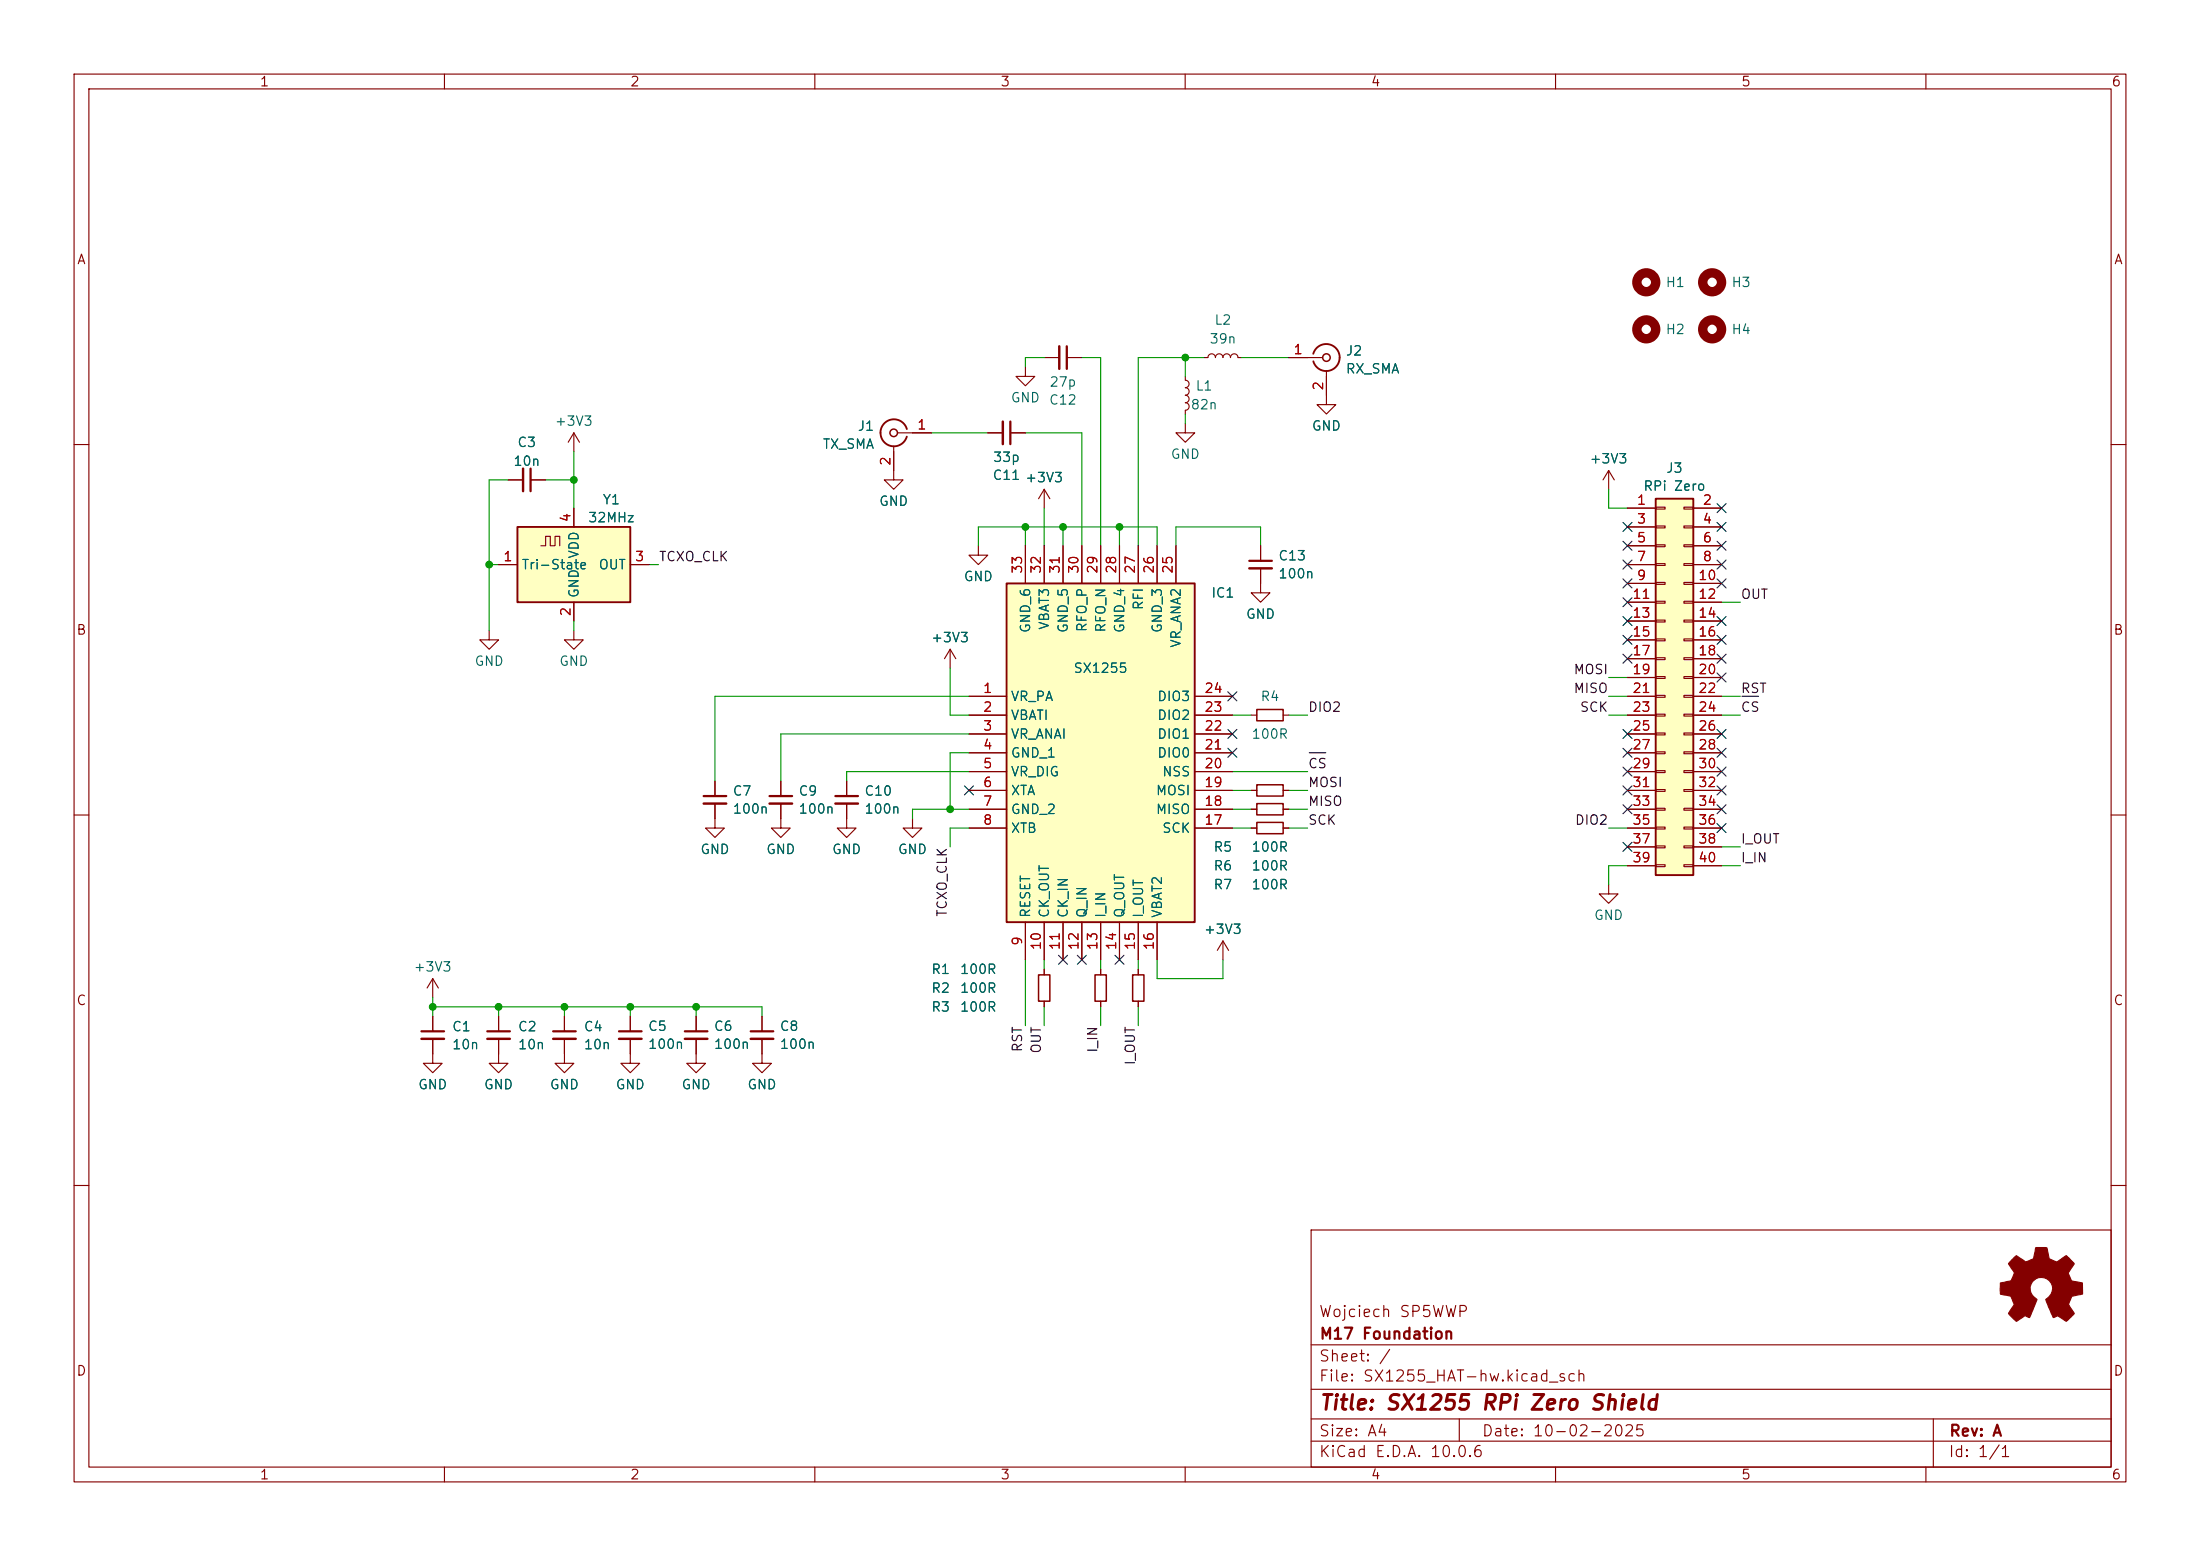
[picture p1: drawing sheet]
<svg xmlns="http://www.w3.org/2000/svg" width="297mm" height="210mm" viewBox="0 0 297 210" stroke-linecap="round" stroke-linejoin="round" font-family="sans-serif">
<g fill="none" stroke="#840000" stroke-width=".15">
<path d="M10 10h277v190h-277zM12 12h273v186h-273zM60 10v2M110 10v2M160 10v2M210 10v2M260 10v2M121.2 58.4h4.5M133.3 58.4h2.1M136.4 58.4h2M141 48.3h2M144 48.3h2"/>
<path d="M10 60h2M120.6 60.2v4.6h1.3l-1.3 1.2-1.2-1.2h1.2M132.1 73.7v1.2h1.2l-1.2 1.3-1.3-1.3h1.3M141 66l-.8 1.3M141 66l.7 1.3M141 66v2.6M217.2 63.5l-.8 1.3M217.2 63.5l.7 1.3M217.2 63.5v2.5M285 60h2M10 110h2M285 110h2"/>
<path d="M102.9 142.2v1.3h1.2l-1.2 1.3-1.3-1.3h1.3M10 160h2M177 166h108v32h-108zM285 160h2M60 198v2M110 198v2M160 198v2M177 194.5h108M177 191.5h108M177 187.5h108M177 181.5h108M197 191.5v3"/>
<path d="M210 198v2M260 198v2M261 191.5v6.5"/>
</g>
<g fill="none" stroke="#840000" stroke-width="1.3">
<circle cx="222.2" cy="38.1" r="1.27"/>
<circle cx="231.1" cy="38.1" r="1.27"/>
<circle cx="222.2" cy="44.4" r="1.27"/>
<circle cx="231.1" cy="44.4" r="1.27"/>
</g>
<path d="M122.4 57.9a1.81 1.81 0 0 0-2.8-1 1.81 1.81 0 0 0 0 3 1.81 1.81 0 0 0 2.8-1" fill="none" stroke="#840000" stroke-width=".25"/>
<circle cx="120.7" cy="58.4" r=".51" fill="none" stroke="#840000" stroke-width=".2"/>
<path d="M136.4 56.9v3M144 46.7v3.1" fill="none" stroke="#840000" stroke-width=".3"/>
<path d="M135.4 56.9v3M143 46.7v3.1" fill="none" stroke="#840000" stroke-width=".33"/>
<path d="M69.8 71.1h15.3v10.2h-15.3z" fill="#ffffc2"/>
<path d="M69.8 71.1h15.3v10.2h-15.3z" fill="none" stroke="#840000" stroke-width=".25"/>
<g fill="none" stroke="#840000" stroke-width=".15">
<path d="M67.3 76.2h2.5M73 73.7h.7v-1.3h.6v1.3h.6v-1.3h.7v1.3M77.5 68.6v2.5M85.1 76.2h2.5M77.5 81.3v2.5M128.3 87.6l-.8 1.3M128.3 87.6l.7 1.3M128.3 87.6v2.6M105.4 105.4v2M105.4 108.5v2M114.3 105.4v2M114.3 108.5v2"/>
<path d="M123.2 110.5v1.3h1.3l-1.3 1.2-1.3-1.2h1.3M217.2 119.4v1.3h1.2l-1.2 1.2-1.3-1.2h1.3"/>
</g>
<path d="M103.9 107.4h3M112.8 107.4h3" fill="none" stroke="#840000" stroke-width=".3"/>
<path d="M103.9 108.5h3M112.8 108.5h3" fill="none" stroke="#840000" stroke-width=".33"/>
<path d="M135.9 78.7h25.4v45.8h-25.4z" fill="#ffffc2"/>
<path d="M177.3 47.8a1.82 1.82 0 0 1 2-1.3 1.82 1.82 0 0 1 1.6 1.8M180.8 48.3a1.81 1.81 0 0 1-1.5 1.8 1.81 1.81 0 0 1-2-1.3M135.9 78.7h25.4v45.8h-25.4z" fill="none" stroke="#840000" stroke-width=".25"/>
<g fill="none" stroke="#840000" stroke-width=".15">
<path d="M77.5 58.4l-.8 1.3M77.5 58.4l.7 1.3M77.5 58.4v2.6M160 57.2v1.2h1.3l-1.3 1.3-1.3-1.3h1.3M162.6 48.3h.5a.51 .51 0 0 1 .5-.5 .51 .51 0 0 1 .5 .5 .51 .51 0 0 1 .5-.5 .51 .51 0 0 1 .5 .5 .51 .51 0 0 1 .5-.5 .51 .51 0 0 1 .5 .5 .51 .51 0 0 1 .5-.5 .51 .51 0 0 1 .5 .5h.5M174 48.3h4.6M179.1 50v3.3M68.6 64.8h2M71.6 64.8h2.1M138.4 73.7v5M141 73.7v5M143.5 73.7v5"/>
<path d="M146 73.7v5M148.6 73.7v5M151.1 73.7v5M153.7 73.7v5M156.2 73.7v5M158.7 73.7v5M170.2 76.7v3.3h1.2l-1.2 1.3-1.3-1.3h1.3M170.2 73.7v2M130.8 94h5.1M130.8 96.5h5.1M130.8 99.1h5.1M161.3 94h5.1"/>
<path d="M161.3 96.5h5.1M161.3 99.1h5.1M168.9 96.5h.8M173.2 96.5h.8M114.3 110.5v1.3h1.3l-1.3 1.2-1.3-1.2h1.3M130.8 101.6h5.1M130.8 104.1h5.1M130.8 106.7h5.1M130.8 109.2h5.1M130.8 111.8h5.1M161.3 101.6h5.1M161.3 104.1h5.1"/>
<path d="M161.3 106.7h5.1M161.3 109.2h5.1M161.3 111.8h5.1M168.9 111.8h.8M173.2 111.8h.8M94 137.2v2M102.9 137.2v2M138.4 124.5v5M141 124.5v5M141 130.8v.8M141 135.1v.8M143.5 124.5v5"/>
<path d="M146 124.5v5M148.6 124.5v5M151.1 124.5v5M153.7 124.5v5M156.2 124.5v5M94 140.2v3.3h1.2l-1.2 1.3-1.3-1.3h1.3M102.9 140.2v2"/>
</g>
<path d="M71.6 63.2v3.1M168.7 75.7h3M92.5 139.2h3M101.3 139.2h3.1" fill="none" stroke="#840000" stroke-width=".3"/>
<path d="M70.6 63.2v3.1M168.7 76.7h3M92.5 140.2h3M101.3 140.2h3.1" fill="none" stroke="#840000" stroke-width=".33"/>
<g fill="none" stroke="#840000" stroke-width=".2">
<path d="M169.7 95.8h3.5v1.5h-3.5zM169.7 111h3.5v1.5h-3.5zM140.2 131.6h1.5v3.5h-1.5z"/>
<circle cx="179.1" cy="48.3" r=".51"/>
</g>
<path d="M223.5 67.3h5.1v50.8h-5.1z" fill="#ffffc2"/>
<path d="M223.5 67.3h5.1v50.8h-5.1z" fill="none" stroke="#840000" stroke-width=".25"/>
<g fill="none" stroke="#840000" stroke-width=".15">
<path d="M123.2 58.4h2.5M133.3 58.4h2.1M136.4 58.4h2M138.4 49.5v1.3h1.3l-1.3 1.3-1.2-1.3h1.2M160 54.3a.51 .51 0 0 1 .5 .6 .51 .51 0 0 1-.5 .5v.5M160 53.3a.51 .51 0 0 1 .5 .6 .51 .51 0 0 1-.5 .5M160 50.8v.5a.5 .5 0 0 1 .5 .5 .5 .5 0 0 1-.5 .5 .51 .51 0 0 1 .5 .5 .51 .51 0 0 1-.5 .5M174 48.3h2.5M179.1 50.8v3.8h1.2l-1.2 1.3-1.3-1.3h1.3M67.3 76.2h2.5M68.6 64.8h2M71.6 64.8h2.1"/>
<path d="M77.5 68.6v2.5M85.1 76.2h2.5M120.6 61v2.5M138.4 73.7v5M141 73.7v5M143.5 73.7v5M146 73.7v5M148.6 73.7v5M151.1 73.7v5M153.7 73.7v5M156.2 73.7v5M158.7 73.7v5"/>
<path d="M170.2 73.7v2M170.2 76.7v2M219.7 68.6h3.8M219.7 71.1h3.8M219.7 73.7h3.8M219.7 76.2h3.8M219.7 78.7h3.8M223.5 68.5h1.3v.2h-1.3zM223.5 71h1.3v.2h-1.3zM223.5 73.5h1.3v.3h-1.3zM223.5 76.1h1.3v.2h-1.3zM223.5 78.6h1.3v.3h-1.3z"/>
<path d="M227.3 68.5h1.3v.2h-1.3zM227.3 71h1.3v.2h-1.3zM227.3 73.5h1.3v.3h-1.3zM227.3 76.1h1.3v.2h-1.3zM227.3 78.6h1.3v.3h-1.3zM228.6 68.6h3.8M228.6 71.1h3.8M228.6 73.7h3.8M228.6 76.2h3.8M228.6 78.7h3.8M66 85.1v1.3h1.3l-1.3 1.2-1.2-1.2h1.2M77.5 85.1v1.3h1.2l-1.2 1.2-1.3-1.2h1.3"/>
<path d="M77.5 81.3v2.5M130.8 94h5.1M130.8 96.5h5.1M130.8 99.1h5.1M161.3 94h5.1M161.3 96.5h5.1M161.3 99.1h5.1M219.7 81.3h3.8M219.7 83.8h3.8M219.7 86.4h3.8M219.7 88.9h3.8M219.7 91.4h3.8"/>
<path d="M219.7 94h3.8M219.7 96.5h3.8M219.7 99.1h3.8M223.5 81.2h1.3v.2h-1.3zM223.5 83.7h1.3v.2h-1.3zM223.5 86.2h1.3v.3h-1.3zM223.5 88.8h1.3v.2h-1.3zM223.5 91.3h1.3v.3h-1.3zM223.5 93.9h1.3v.2h-1.3zM223.5 96.4h1.3v.2h-1.3zM223.5 98.9h1.3v.3h-1.3zM227.3 81.2h1.3v.2h-1.3z"/>
<path d="M227.3 83.7h1.3v.2h-1.3zM227.3 86.2h1.3v.3h-1.3zM227.3 88.8h1.3v.2h-1.3zM227.3 91.3h1.3v.3h-1.3zM227.3 93.9h1.3v.2h-1.3zM227.3 96.4h1.3v.2h-1.3zM227.3 98.9h1.3v.3h-1.3zM228.6 81.3h3.8M228.6 83.8h3.8M228.6 86.4h3.8M228.6 88.9h3.8M228.6 91.4h3.8"/>
<path d="M228.6 94h3.8M228.6 96.5h3.8M228.6 99.1h3.8M96.5 108.5v3.3h1.3l-1.3 1.2-1.3-1.2h1.3M96.5 105.4v2M105.4 108.5v3.3h1.3l-1.3 1.2-1.3-1.2h1.3M105.4 105.4v2M114.3 105.4v2M114.3 108.5v2M130.8 101.6h5.1M130.8 104.1h5.1M130.8 106.7h5.1"/>
<path d="M130.8 109.2h5.1M130.8 111.8h5.1M161.3 101.6h5.1M161.3 104.1h5.1M161.3 106.7h5.1M161.3 109.2h5.1M161.3 111.8h5.1M168.9 106.7h.8M168.9 109.2h.8M168.9 111.8h.8M173.2 106.7h.8M173.2 109.2h.8"/>
<path d="M173.2 111.8h.8M219.7 101.6h3.8M219.7 104.1h3.8M219.7 106.7h3.8M219.7 109.2h3.8M219.7 111.8h3.8M219.7 114.3h3.8M219.7 116.8h3.8M223.5 101.5h1.3v.2h-1.3zM223.5 104h1.3v.3h-1.3zM223.5 106.6h1.3v.2h-1.3zM223.5 109.1h1.3v.2h-1.3z"/>
<path d="M223.5 111.6h1.3v.3h-1.3zM223.5 114.2h1.3v.2h-1.3zM223.5 116.7h1.3v.3h-1.3zM227.3 101.5h1.3v.2h-1.3zM227.3 104h1.3v.3h-1.3zM227.3 106.6h1.3v.2h-1.3zM227.3 109.1h1.3v.2h-1.3zM227.3 111.6h1.3v.3h-1.3zM227.3 114.2h1.3v.2h-1.3zM227.3 116.7h1.3v.3h-1.3zM228.6 101.6h3.8M228.6 104.1h3.8"/>
<path d="M228.6 106.7h3.8M228.6 109.2h3.8M228.6 111.8h3.8M228.6 114.3h3.8M228.6 116.8h3.8M58.4 132.1v2.5M58.4 137.2v2M58.4 132.1l-.7 1.3M58.4 132.1l.8 1.3M67.3 137.2v2M76.2 137.2v2M85.1 137.2v2"/>
<path d="M94 137.2v2M102.9 137.2v2M138.4 124.5v5M141 124.5v5M141 130.8v.8M141 135.1v.8M143.5 124.5v5M146 124.5v5M148.6 124.5v5M148.6 130.8v.8M148.6 135.1v.8M151.1 124.5v5"/>
<path d="M153.7 124.5v5M153.7 130.8v.8M153.7 135.1v.8M156.2 124.5v5M165.1 127l-.8 1.3M165.1 127l.8 1.3M165.1 127v2.5M58.4 140.2v3.3h1.3l-1.3 1.3-1.3-1.3h1.3M67.3 140.2v3.3h1.3l-1.3 1.3-1.3-1.3h1.3M76.2 140.2v3.3h1.3l-1.3 1.3-1.3-1.3h1.3M85.1 140.2v3.3h1.3l-1.3 1.3-1.3-1.3h1.3M94 140.2v2"/>
<path d="M102.9 140.2v2"/>
</g>
<path d="M95 107.4h3M56.9 139.2h3M65.8 139.2h3M74.7 139.2h3M83.6 139.2h3" fill="none" stroke="#840000" stroke-width=".3"/>
<path d="M95 108.5h3M56.9 140.2h3M65.8 140.2h3M74.7 140.2h3M83.6 140.2h3" fill="none" stroke="#840000" stroke-width=".33"/>
<path d="M169.7 105.9h3.5v1.5h-3.5zM169.7 108.5h3.5v1.5h-3.5zM147.8 131.6h1.6v3.5h-1.6zM152.9 131.6h1.5v3.5h-1.5z" fill="none" stroke="#840000" stroke-width=".2"/>
<path d="M271.7 170l.5-.5 1.2 .8 .3-.1 .8-.3 .3-1.5h1.3h.2l.4 1.5 1 .4 1.3-.8 1 1-.8 1.4 .5 1 1.4 .3 .1 1.5-1.5 .2v.2l-.5 1 .8 1.2-.1 .1-1 .9-1.1-.7-.6 .2-1-2.4a1.54 1.54 0 0 0 .3-2.7 1.54 1.54 0 0 0-2.4 1.1 1.97 1.97 0 0 0 .9 1.6l-1 2.4-.6-.2-1.2 .7-1.1-1 .8-1.2-.4-1.1-1.4-.4v-1.4l1.2-.3a.83 .83 0 0 0 .5-.7l.2-.4-.9-1.3z" fill="#840000" stroke="#840000" stroke-width=".15"/>
<path d="M235.2 94h2.2M176.8 101.6h2.2" fill="none" stroke="#0f0f0f" stroke-width=".15"/>
<g fill="none" stroke="#009600" stroke-width=".15">
<path d="M125.7 58.4h7.6M138.4 58.4h7.6v15.3M141 48.3h-2.6v1.2M146 48.3h2.6v25.4M160 48.3v2.5M160 55.9v1.3M162.6 48.3h-8.9v25.4M167.6 48.3h6.4M66 76.2h1.3M68.6 64.8h-2.6v20.3M73.7 64.8h3.8M77.5 61v7.6"/>
<path d="M87.6 76.2h1.3M132.1 73.7v-2.6h24.1v2.6M138.4 71.1v2.6M141 68.6v5.1M143.5 71.1v2.6M151.1 71.1v2.6M158.7 73.7v-2.6h11.5v2.6M217.2 66v2.6h2.5M77.5 83.8v1.3M128.3 90.2v6.3h2.5M130.8 94h-34.3v11.4M130.8 99.1h-25.4v6.3"/>
<path d="M166.4 96.5h2.5M174 96.5h2.5M217.2 91.4h2.5M217.2 96.5h2.5M217.2 94h2.5M232.4 96.5h2.5M232.4 94h2.5M232.4 81.3h2.5M130.8 111.8h-2.5v2.5M130.8 101.6h-2.5v7.6M130.8 109.2h-7.6v1.3M130.8 104.1h-16.5v1.3"/>
<path d="M166.4 111.8h2.5M166.4 109.2h2.5M166.4 106.7h2.5M166.4 104.1h10.1M174 111.8h2.5M174 109.2h2.5M174 106.7h2.5M217.2 111.8h2.5M219.7 116.8h-2.5v2.6M232.4 116.8h2.5M232.4 114.3h2.5M58.4 135.9h44.5v1.3"/>
<path d="M58.4 134.6v2.6M67.3 135.9v1.3M76.2 135.9v1.3M85.1 135.9v1.3M94 135.9v1.3M138.4 129.5v8.9M141 129.5v1.3M141 135.9v2.5M148.6 129.5v1.3M148.6 135.9v2.5M153.7 129.5v1.3M153.7 135.9v2.5"/>
<path d="M156.2 129.5v2.6h8.9v-2.6"/>
</g>
<g fill="none" stroke="#000084" stroke-width=".15">
<path d="M219.1 78.1l1.2 1.2M219.1 73.1l1.2 1.2M219.1 75.6l1.2 1.2M219.1 70.5l1.2 1.2M220.3 78.1l-1.2 1.2M220.3 73.1l-1.2 1.2M220.3 75.6l-1.2 1.2M220.3 70.5l-1.2 1.2M231.8 70.5l1.2 1.2M231.8 68l1.2 1.2M231.8 75.6l1.2 1.2M231.8 78.1l1.2 1.2"/>
<path d="M231.8 73.1l1.2 1.2M233 75.6l-1.2 1.2M233 70.5l-1.2 1.2M233 68l-1.2 1.2M233 78.1l-1.2 1.2M233 73.1l-1.2 1.2M165.8 98.5l1.2 1.2M165.8 93.4l1.2 1.2M167 98.5l-1.2 1.2M167 93.4l-1.2 1.2M219.1 88.3l1.2 1.2M219.1 80.7l1.2 1.2"/>
<path d="M219.1 98.5l1.2 1.2M219.1 85.8l1.2 1.2M219.1 83.2l1.2 1.2M220.3 88.3l-1.2 1.2M220.3 83.2l-1.2 1.2M220.3 80.7l-1.2 1.2M220.3 98.5l-1.2 1.2M220.3 85.8l-1.2 1.2M231.8 83.2l1.2 1.2M231.8 85.8l1.2 1.2M231.8 90.8l1.2 1.2M231.8 88.3l1.2 1.2"/>
<path d="M231.8 98.5l1.2 1.2M233 83.2l-1.2 1.2M233 90.8l-1.2 1.2M233 88.3l-1.2 1.2M233 85.8l-1.2 1.2M233 98.5l-1.2 1.2M130.2 106.1l1.2 1.2M131.4 106.1l-1.2 1.2M165.8 101l1.2 1.2M167 101l-1.2 1.2M219.1 108.6l1.2 1.2M219.1 106.1l1.2 1.2"/>
<path d="M219.1 113.7l1.2 1.2M219.1 103.5l1.2 1.2M219.1 101l1.2 1.2M220.3 108.6l-1.2 1.2M220.3 106.1l-1.2 1.2M220.3 113.7l-1.2 1.2M220.3 103.5l-1.2 1.2M220.3 101l-1.2 1.2M231.8 106.1l1.2 1.2M231.8 103.5l1.2 1.2M231.8 101l1.2 1.2M231.8 111.2l1.2 1.2"/>
<path d="M231.8 108.6l1.2 1.2M233 101l-1.2 1.2M233 106.1l-1.2 1.2M233 103.5l-1.2 1.2M233 108.6l-1.2 1.2M233 111.2l-1.2 1.2M142.9 128.9l1.2 1.2M144.1 128.9l-1.2 1.2M145.4 128.9l1.3 1.2M146.7 128.9l-1.3 1.2M150.5 128.9l1.2 1.2M151.7 128.9l-1.2 1.2"/>
</g>
<g fill="#009600" stroke="#009600" stroke-width=".14">
<circle cx="143.5" cy="71.1" r=".46"/>
<circle cx="138.4" cy="71.1" r=".46"/>
<circle cx="77.5" cy="64.8" r=".46"/>
<circle cx="66" cy="76.2" r=".46"/>
<circle cx="151.1" cy="71.1" r=".46"/>
<circle cx="160" cy="48.3" r=".46"/>
<circle cx="128.3" cy="109.2" r=".46"/>
<circle cx="76.2" cy="135.9" r=".46"/>
<circle cx="85.1" cy="135.9" r=".46"/>
<circle cx="94" cy="135.9" r=".46"/>
<circle cx="58.4" cy="135.9" r=".46"/>
<circle cx="67.3" cy="135.9" r=".46"/>
</g>
<text font-size="2" fill="#840000" x="178" y="190.8">Title: SX1255 RPi Zero Shield</text>
<g font-size="1.5" fill="#840000">
<text x="178" y="178.1">Wojciech SP5WWP</text>
<text x="178" y="184.1">Sheet: /</text>
<text x="178" y="181.1">M17 Foundation</text>
<text x="178" y="186.8">File: SX1255_HAT-hw.kicad_sch</text>
<text x="178" y="197">KiCad E.D.A. 10.0.6</text>
<text x="178" y="194.2">Size: A4</text>
<text x="200" y="194.2">Date: 10-02-2025</text>
<text x="263" y="197">Id: 1/1</text>
<text x="263" y="194.2">Rev: A</text>
</g>
<g font-size="1.3" fill="#840000">
<text x="35" y="12">1</text>
<text x="85" y="12">2</text>
<text x="135" y="12">3</text>
<text x="185" y="12">4</text>
<text x="235" y="12">5</text>
<text x="285" y="12">6</text>
<text x="10.3" y="36">A</text>
<text x="285.3" y="36">A</text>
<text x="10.2" y="86">B</text>
<text x="285.2" y="86">B</text>
<text x="10.2" y="136">C</text>
<text x="285.2" y="136">C</text>
<text x="10.2" y="186">D</text>
<text x="285.2" y="186">D</text>
<text x="35" y="200">1</text>
<text x="85" y="200">2</text>
<text x="135" y="200">3</text>
<text x="185" y="200">4</text>
<text x="235" y="200">5</text>
<text x="285" y="200">6</text>
</g>
<g font-size="1.3" fill="#006464">
<text x="224.8" y="39.1">H1</text>
<text x="233.7" y="39.1">H3</text>
<text x="163.2" y="46.7">39n</text>
<text x="163.9" y="44.1">L2</text>
<text x="224.8" y="45.4">H2</text>
<text x="233.7" y="45.4">H4</text>
<text x="141.6" y="52.5">27p</text>
<text x="161.3" y="53">L1</text>
<text x="181.6" y="48.3">J2</text>
<text x="181.6" y="50.7">RX_SMA</text>
<text x="74.8" y="57.8">+3V3</text>
<text x="115.7" y="58.5">J1</text>
<text x="136.4" y="54.6">GND</text>
<text x="141.5" y="54.9">C12</text>
<text x="160.6" y="55.6">82n</text>
<text x="177" y="58.4">GND</text>
<text x="69.2" y="63.2">10n</text>
<text x="69.8" y="60.7">C3</text>
<text x="111" y="60.9">TX_SMA</text>
<text x="133.9" y="65.1">C11</text>
<text x="134" y="62.7">33p</text>
<text x="138.3" y="65.4">+3V3</text>
<text x="158" y="62.2">GND</text>
<text x="214.5" y="62.9">+3V3</text>
<text x="224.8" y="64.1">J3</text>
<text x="79.3" y="70.8">32MHz</text>
<text x="81.3" y="68.4">Y1</text>
<text x="118.6" y="68.6">GND</text>
<text x="221.8" y="66.6">RPi Zero</text>
<text x="70.3" y="77.2">Tri-State</text>
<text x="78.4" y="75.5" transform="rotate(-90 78.4 75.5)">VDD</text>
<text x="80.7" y="77.2">OUT</text>
<text x="172.5" y="76">C13</text>
<text x="78.4" y="80.8" transform="rotate(-90 78.4 80.8)">GND</text>
<text x="130" y="78.8">GND</text>
<text x="154.6" y="82.4" transform="rotate(-90 154.6 82.4)">RFI</text>
<text x="163.4" y="81">IC1</text>
<text x="168.1" y="83.8">GND</text>
<text x="172.5" y="78.4">100n</text>
<text x="125.6" y="87">+3V3</text>
<text x="139.4" y="85.5" transform="rotate(-90 139.4 85.5)">GND_6</text>
<text x="141.9" y="85.1" transform="rotate(-90 141.9 85.1)">VBAT3</text>
<text x="144.5" y="85.5" transform="rotate(-90 144.5 85.5)">GND_5</text>
<text x="147" y="85.4" transform="rotate(-90 147 85.4)">RFO_P</text>
<text x="149.6" y="85.5" transform="rotate(-90 149.6 85.5)">RFO_N</text>
<text x="152.1" y="85.5" transform="rotate(-90 152.1 85.5)">GND_4</text>
<text x="157.2" y="85.5" transform="rotate(-90 157.2 85.5)">GND_3</text>
<text x="159.7" y="87.5" transform="rotate(-90 159.7 87.5)">VR_ANA2</text>
<text x="64" y="90.2">GND</text>
<text x="75.4" y="90.2">GND</text>
<text x="136.4" y="94.9">VR_PA</text>
<text x="144.8" y="91.1">SX1255</text>
<text x="156.1" y="94.9">DIO3</text>
<text x="170.1" y="94.9">R4</text>
<text x="136.4" y="97.5">VBATI</text>
<text x="136.4" y="100">VR_ANAI</text>
<text x="156.1" y="100">DIO1</text>
<text x="156.1" y="97.5">DIO2</text>
<text x="168.9" y="100">100R</text>
<text x="98.8" y="107.7">C7</text>
<text x="107.7" y="107.7">C9</text>
<text x="116.6" y="107.7">C10</text>
<text x="136.4" y="102.6">GND_1</text>
<text x="136.4" y="105.1">VR_DIG</text>
<text x="136.4" y="107.6">XTA</text>
<text x="156" y="107.6">MOSI</text>
<text x="156.1" y="102.6">DIO0</text>
<text x="156.8" y="105.1">NSS</text>
<text x="98.8" y="110.1">100n</text>
<text x="107.7" y="110.1">100n</text>
<text x="116.6" y="110.1">100n</text>
<text x="136.4" y="110.2">GND_2</text>
<text x="136.4" y="112.7">XTB</text>
<text x="156" y="110.2">MISO</text>
<text x="156.8" y="112.7">SCK</text>
<text x="94.5" y="115.6">GND</text>
<text x="103.3" y="115.6">GND</text>
<text x="112.2" y="115.6">GND</text>
<text x="121.1" y="115.6">GND</text>
<text x="163.7" y="115.3">R5</text>
<text x="163.7" y="117.8">R6</text>
<text x="168.9" y="115.3">100R</text>
<text x="168.9" y="117.8">100R</text>
<text x="139.4" y="124" transform="rotate(-90 139.4 124)">RESET</text>
<text x="141.9" y="124" transform="rotate(-90 141.9 124)">CK_OUT</text>
<text x="144.5" y="124" transform="rotate(-90 144.5 124)">CK_IN</text>
<text x="147" y="124" transform="rotate(-90 147 124)">Q_IN</text>
<text x="149.6" y="124" transform="rotate(-90 149.6 124)">I_IN</text>
<text x="152.1" y="124" transform="rotate(-90 152.1 124)">Q_OUT</text>
<text x="154.6" y="124" transform="rotate(-90 154.6 124)">I_OUT</text>
<text x="157.2" y="124" transform="rotate(-90 157.2 124)">VBAT2</text>
<text x="163.7" y="120.3">R7</text>
<text x="168.9" y="120.3">100R</text>
<text x="215.1" y="124.5">GND</text>
<text x="55.8" y="131.5">+3V3</text>
<text x="125.6" y="131.8">R1</text>
<text x="129.5" y="131.8">100R</text>
<text x="162.4" y="126.4">+3V3</text>
<text x="125.6" y="134.3">R2</text>
<text x="125.6" y="136.9">R3</text>
<text x="129.5" y="134.3">100R</text>
<text x="129.5" y="136.9">100R</text>
<text x="60.9" y="139.5">C1</text>
<text x="60.9" y="141.9">10n</text>
<text x="69.8" y="139.5">C2</text>
<text x="69.8" y="141.9">10n</text>
<text x="78.7" y="139.5">C4</text>
<text x="78.7" y="141.9">10n</text>
<text x="87.4" y="139.5">C5</text>
<text x="87.4" y="141.9">100n</text>
<text x="96.3" y="139.5">C6</text>
<text x="96.3" y="141.9">100n</text>
<text x="105.2" y="139.5">C8</text>
<text x="105.2" y="141.9">100n</text>
<text x="56.4" y="147.3">GND</text>
<text x="65.2" y="147.3">GND</text>
<text x="74.1" y="147.3">GND</text>
<text x="83" y="147.3">GND</text>
<text x="91.9" y="147.3">GND</text>
<text x="100.8" y="147.3">GND</text>
</g>
<g font-size="1.3" fill="#a90000">
<text x="174.5" y="48.1">1</text>
<text x="178.9" y="52.8" transform="rotate(-90 178.9 52.8)">2</text>
<text x="123.7" y="58.3">1</text>
<text x="120.5" y="63" transform="rotate(-90 120.5 63)">2</text>
<text x="77.3" y="70.6" transform="rotate(-90 77.3 70.6)">4</text>
<text x="220.9" y="68.4">1</text>
<text x="220.9" y="71">3</text>
<text x="229.8" y="68.4">2</text>
<text x="229.8" y="71">4</text>
<text x="67.8" y="76.1">1</text>
<text x="85.6" y="76.1">3</text>
<text x="138.3" y="77.5" transform="rotate(-90 138.3 77.5)">33</text>
<text x="140.8" y="77.5" transform="rotate(-90 140.8 77.5)">32</text>
<text x="143.4" y="77.5" transform="rotate(-90 143.4 77.5)">31</text>
<text x="145.9" y="77.5" transform="rotate(-90 145.9 77.5)">30</text>
<text x="148.5" y="77.5" transform="rotate(-90 148.5 77.5)">29</text>
<text x="151" y="77.5" transform="rotate(-90 151 77.5)">28</text>
<text x="153.5" y="77.5" transform="rotate(-90 153.5 77.5)">27</text>
<text x="156.1" y="77.5" transform="rotate(-90 156.1 77.5)">26</text>
<text x="158.6" y="77.5" transform="rotate(-90 158.6 77.5)">25</text>
<text x="220.9" y="73.5">5</text>
<text x="220.9" y="76.1">7</text>
<text x="229.8" y="73.5">6</text>
<text x="229.8" y="76.1">8</text>
<text x="77.3" y="83.3" transform="rotate(-90 77.3 83.3)">2</text>
<text x="220.3" y="81.1">11</text>
<text x="220.3" y="83.7">13</text>
<text x="220.9" y="78.6">9</text>
<text x="229.2" y="78.6">10</text>
<text x="229.2" y="81.1">12</text>
<text x="229.2" y="83.7">14</text>
<text x="220.3" y="86.2">15</text>
<text x="220.3" y="88.8">17</text>
<text x="229.2" y="86.2">16</text>
<text x="229.2" y="88.8">18</text>
<text x="132.6" y="93.8">1</text>
<text x="162.5" y="93.8">24</text>
<text x="220.3" y="91.3">19</text>
<text x="220.3" y="93.8">21</text>
<text x="229.2" y="91.3">20</text>
<text x="229.2" y="93.8">22</text>
<text x="132.6" y="96.4">2</text>
<text x="132.6" y="98.9">3</text>
<text x="132.6" y="101.5">4</text>
<text x="162.5" y="101.5">21</text>
<text x="162.5" y="98.9">22</text>
<text x="162.5" y="96.4">23</text>
<text x="220.3" y="96.4">23</text>
<text x="220.3" y="98.9">25</text>
<text x="220.3" y="101.5">27</text>
<text x="229.2" y="96.4">24</text>
<text x="229.2" y="98.9">26</text>
<text x="229.2" y="101.5">28</text>
<text x="132.6" y="104">5</text>
<text x="132.6" y="106.5">6</text>
<text x="162.5" y="106.5">19</text>
<text x="162.5" y="104">20</text>
<text x="220.3" y="104">29</text>
<text x="220.3" y="106.5">31</text>
<text x="229.2" y="104">30</text>
<text x="229.2" y="106.5">32</text>
<text x="132.6" y="109.1">7</text>
<text x="132.6" y="111.6">8</text>
<text x="162.5" y="111.6">17</text>
<text x="162.5" y="109.1">18</text>
<text x="220.3" y="109.1">33</text>
<text x="220.3" y="111.6">35</text>
<text x="229.2" y="109.1">34</text>
<text x="229.2" y="111.6">36</text>
<text x="220.3" y="114.2">37</text>
<text x="220.3" y="116.7">39</text>
<text x="229.2" y="114.2">38</text>
<text x="229.2" y="116.7">40</text>
<text x="138.3" y="127.7" transform="rotate(-90 138.3 127.7)">9</text>
<text x="140.8" y="128.3" transform="rotate(-90 140.8 128.3)">10</text>
<text x="143.4" y="128.3" transform="rotate(-90 143.4 128.3)">11</text>
<text x="145.9" y="128.3" transform="rotate(-90 145.9 128.3)">12</text>
<text x="148.5" y="128.3" transform="rotate(-90 148.5 128.3)">13</text>
<text x="151" y="128.3" transform="rotate(-90 151 128.3)">14</text>
<text x="153.5" y="128.3" transform="rotate(-90 153.5 128.3)">15</text>
<text x="156.1" y="128.3" transform="rotate(-90 156.1 128.3)">16</text>
</g>
<g font-size="1.3" fill="#0f0f0f">
<text x="88.9" y="76.1">TCXO_CLK</text>
<text x="234.9" y="81.2">OUT</text>
<text x="212.3" y="93.9">MISO</text>
<text x="212.3" y="91.3">MOSI</text>
<text x="234.9" y="93.9">RST</text>
<text x="176.5" y="96.4">DIO2</text>
<text x="213.2" y="96.4">SCK</text>
<text x="234.9" y="96.4">CS</text>
<text x="176.5" y="104">CS</text>
<text x="176.5" y="106.6">MOSI</text>
<text x="176.5" y="111.6">SCK</text>
<text x="176.5" y="109.1">MISO</text>
<text x="212.5" y="111.6">DIO2</text>
<text x="234.9" y="116.7">I_IN</text>
<text x="234.9" y="114.2">I_OUT</text>
<text x="128.1" y="123.8" transform="rotate(-90 128.1 123.8)">TCXO_CLK</text>
<text x="138.3" y="142.1" transform="rotate(-90 138.3 142.1)">RST</text>
<text x="140.8" y="142.3" transform="rotate(-90 140.8 142.3)">OUT</text>
<text x="148.5" y="142.2" transform="rotate(-90 148.5 142.2)">I_IN</text>
<text x="153.5" y="143.9" transform="rotate(-90 153.5 143.9)">I_OUT</text>
</g>
</svg>
